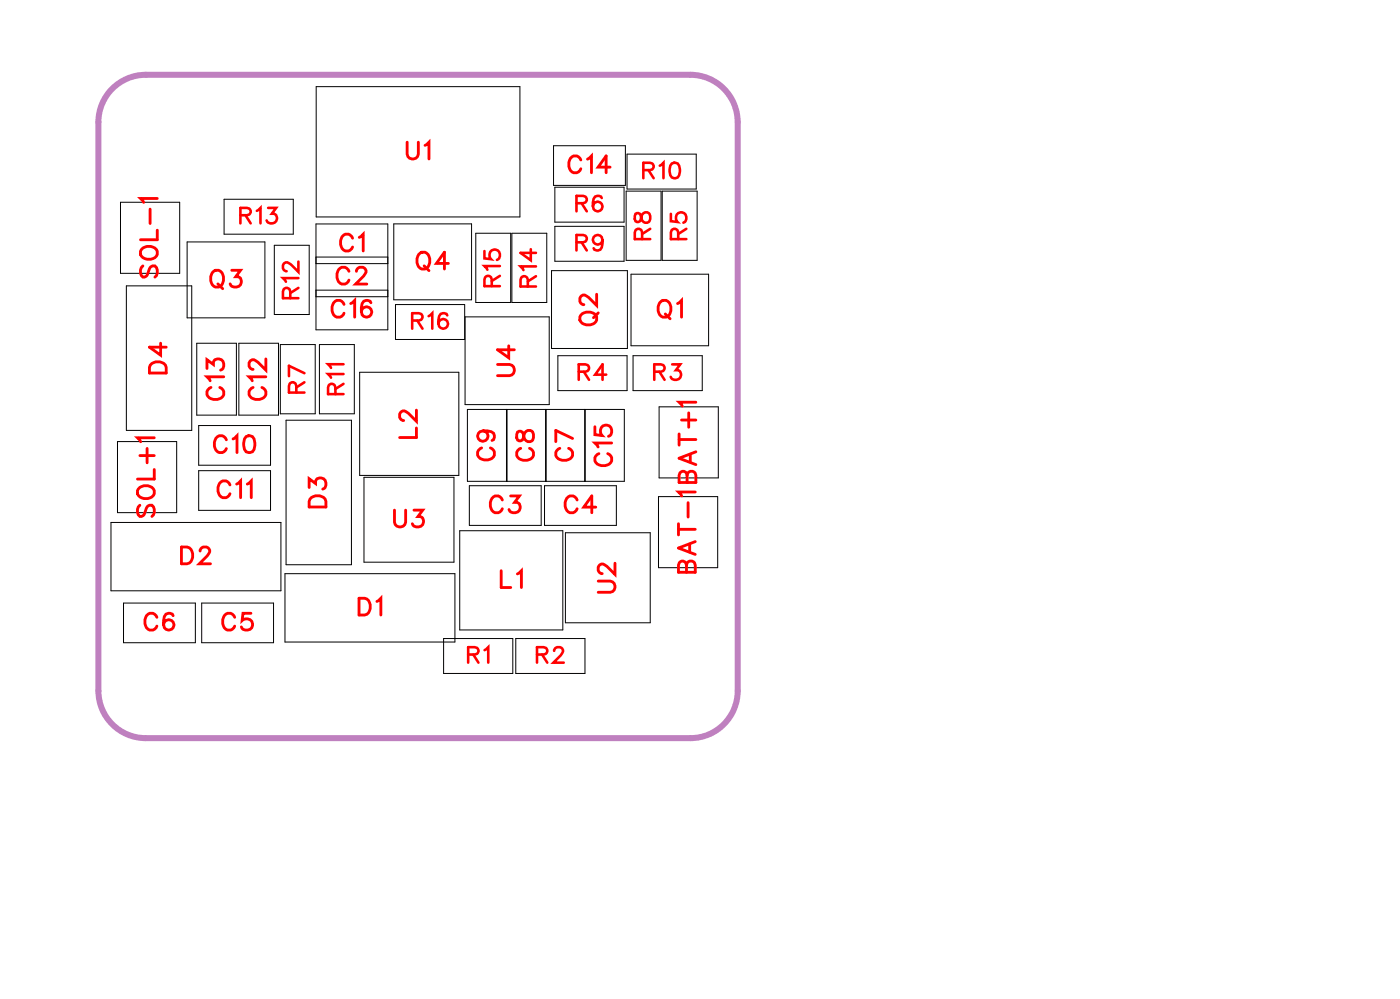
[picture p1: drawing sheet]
<svg xmlns="http://www.w3.org/2000/svg" width="59mm" height="42mm" viewBox="0 0 59 42" stroke-linecap="round" stroke-linejoin="round" font-family="sans-serif">
<path d="M31.2 5.2v24a2 2 0 0 1-2 2h-23a2 2 0 0 1-2-2v-24a2 2 0 0 1 2-2h23a2 2 0 0 1 2 2" fill="none" stroke="#bf80bf" stroke-width=".25"/>
<g fill="none" stroke="#000" stroke-width=".04">
<path d="M5 18.6h2.5v3h-2.5zM5.1 8.5h2.5v3h-2.5zM5.3 12.1h2.8v6.1h-2.8zM7.9 10.2h3.3v3.2h-3.3zM8.3 14.5h1.7v3h-1.7zM8.4 18h3v1.6h-3zM8.4 19.9h3v1.6h-3zM9.5 8.4h2.9v1.5h-2.9zM10.1 14.5h1.7v3h-1.7zM11.6 10.4h1.5v2.9h-1.5zM11.8 14.5h1.5v3h-1.5zM12.1 17.7h2.7v6.1h-2.7z"/>
<path d="M13.3 9.5h3.1v4.4h-3.1zM13.3 12.2h3.1M13.3 11.1h3.1M13.3 12.5h3.1M13.3 10.9h3.1M13.4 3.7h8.6v5.5h-8.6zM13.5 14.5h1.5v3h-1.5zM15.2 15.7h4.2v4.4h-4.2zM16.6 9.5h3.3v3.2h-3.3zM16.7 12.9h2.9v1.4h-2.9zM19.6 13.4h3.6v3.7h-3.6zM19.7 17.3h6.7v3h-6.7z"/>
<path d="M20.1 9.8h1.5v3h-1.5zM21.4 17.3v3M21.6 9.8h1.5v3h-1.5zM23 17.3v3M23.1 17.3v3M23.3 11.4h3.2v3.3h-3.2zM23.4 6.2h3v1.6h-3zM23.4 7.9h3v1.5h-3zM23.4 9.6h3v1.4h-3zM23.6 15h2.9v1.5h-2.9zM24.7 17.3v3M26.4 8.1h1.5v2.9h-1.5z"/>
<path d="M26.5 6.5h2.9v1.5h-2.9zM26.6 11.6h3.3v3h-3.3zM26.7 15h3v1.5h-3zM27.8 17.2h2.5v3h-2.5zM28 8.1h1.4v2.9h-1.4zM4.7 22.1h7.2v2.8h-7.2zM5.2 25.5h3.1v1.6h-3.1zM8.5 25.5h3.1v1.6h-3.1zM12 24.2h7.2v2.9h-7.2zM15.4 20.1h3.8v3.6h-3.8zM18.7 27h3v1.4h-3zM19.4 22.4h4.4v4.2h-4.4z"/>
<path d="M19.8 20.5h3.1v1.7h-3.1zM21.8 27h2.9v1.4h-2.9zM23 20.5h3v1.7h-3zM23.9 22.5h3.6v3.8h-3.6zM27.8 21h2.5v3h-2.5z"/>
</g>
<g fill="none" stroke="#f00" stroke-width=".12">
<path d="M5.9 19.2h.6M6 11.2l-.1 .2 .1 .3 .2-.1 .2-.4h.1l.1 .2-.1 .3M6 10.5a.35 .35 0 0 1 .4-.1 .35 .35 0 0 1 .2 .4 .33 .33 0 0 1-.5 .1 .33 .33 0 0 1-.1-.4zM6.2 18.9v.6M6.3 8.8v.6M6.4 15.3h.2h.3l.1 .4h-.7zM6.5 18.5h-.7l.1 .1M6.5 19.8v.4h-.7M6.6 8.4h-.7l.2 .1M6.6 9.7v.4h-.7M6.8 14.5v.5l-.5-.3h.7M8.7 15.6v-.4l.3 .2a.24 .24 0 0 1 .4-.2 .24 .24 0 0 1-.1 .4"/>
<path d="M8.9 16.4a.26 .26 0 0 0-.2 .3 .26 .26 0 0 0 .3 .2h.2a.26 .26 0 0 0 .3-.2 .26 .26 0 0 0-.2-.3M9 11.5v-.1a.33 .33 0 0 1 .4 .4 .33 .33 0 0 1-.4 .3l-.1-.3zM9.2 12l.2 .2M9.4 15.9h-.7l.2 .2M9.6 18.6a.26 .26 0 0 0-.3-.2 .26 .26 0 0 0-.2 .3v.1a.26 .26 0 0 0 .2 .3 .26 .26 0 0 0 .3-.2M9.8 11.4h.4l-.2 .3a.24 .24 0 0 1 .1 .4 .24 .24 0 0 1-.4-.1M9.8 18.5l.2-.1v.7M10.4 18.4h.1a.37 .37 0 0 1 .3 .3 .37 .37 0 0 1-.3 .4 .45 .45 0 0 1-.1-.7zM10.7 16.4a.26 .26 0 0 0-.2 .3 .26 .26 0 0 0 .3 .2h.2a.26 .26 0 0 0 .2-.2 .26 .26 0 0 0-.1-.3M11.2 15.9h-.7l.2 .2M11.2 15.2v.4l-.3-.3-.2-.1-.2 .1v.2l.2 .1M14.5 12.8a.26 .26 0 0 0-.3-.1 .26 .26 0 0 0-.2 .3v.1a.26 .26 0 0 0 .2 .3 .26 .26 0 0 0 .3-.2"/>
<path d="M14.7 11.5a.26 .26 0 0 0-.3-.2 .26 .26 0 0 0-.2 .3v.1a.26 .26 0 0 0 .2 .3 .26 .26 0 0 0 .3-.2M14.8 12.8l.2-.1v.7M14.9 10.1a.26 .26 0 0 0-.3-.2 .26 .26 0 0 0-.2 .3v.1a.26 .26 0 0 0 .2 .3 .26 .26 0 0 0 .3-.2M15.1 11.5l.1-.2h.1l.2 .1-.1 .3-.4 .3h.5M15.2 10l.1-.1v.7M15.7 12.8l-.1-.1a.35 .35 0 0 0-.4 .3 .35 .35 0 0 0 .3 .4 .22 .22 0 0 0 .2-.2 .22 .22 0 0 0-.2-.3 .22 .22 0 0 0-.2 .3M17.2 6v.5l.2 .2 .2-.1 .1-.6M17.6 17.3v.5l-.4-.4-.2-.1-.1 .2v.1l.1 .2M17.6 18.1v.4h-.7M17.7 10.7a.33 .33 0 0 1 .5 .3 .33 .33 0 0 1-.5 .3l-.1-.2zM17.9 11.2l.2 .2M17.9 6.1l.2-.1v.7"/>
<path d="M18.9 11.1h-.5l.4-.5v.8M20.3 18.9a.26 .26 0 0 0-.1 .3 .26 .26 0 0 0 .2 .2h.2a.26 .26 0 0 0 .3-.2 .26 .26 0 0 0-.2-.3M20.4 18.2a.22 .22 0 0 1 .2 .3 .22 .22 0 0 1-.3 .1 .22 .22 0 0 1 0-.4h.1a.34 .34 0 0 1 .5 .3l-.1 .1M21 15.4h.5l.2 .2-.1 .2-.6 .1M21.5 14.6v.5l-.5-.3h.7M21.9 18.2v.4h.1l.3-.4a.24 .24 0 0 1 .2 .2 .24 .24 0 0 1-.2 .2l-.1-.1-.1-.3zM22 18.9a.26 .26 0 0 0-.2 .3 .26 .26 0 0 0 .3 .2h.2a.26 .26 0 0 0 .2-.2 .26 .26 0 0 0-.1-.3M23.6 18.9a.26 .26 0 0 0-.1 .3 .26 .26 0 0 0 .2 .2h.2a.26 .26 0 0 0 .3-.2 .26 .26 0 0 0-.2-.3M24.2 18.5l-.7-.3v.4M24.5 6.8a.26 .26 0 0 0-.3-.2 .26 .26 0 0 0-.2 .3v.1a.26 .26 0 0 0 .2 .3 .26 .26 0 0 0 .3-.2M24.6 13.2a.35 .35 0 0 1 .4 0 .35 .35 0 0 1 .2 .4 .33 .33 0 0 1-.5 .1 .33 .33 0 0 1-.1-.5zM24.8 6.7l.2-.1v.7"/>
<path d="M25.1 18v.3l.3 .1a.25 .25 0 0 1 0-.4 .25 .25 0 0 1 .4 .1 .25 .25 0 0 1-.1 .3M25.2 12.4v.5l-.3-.3-.3-.1-.1 .1v.1l.2 .2M25.3 13.2l-.2 .2M25.3 19.1a.26 .26 0 0 0-.2 .3 .26 .26 0 0 0 .3 .3h.2a.26 .26 0 0 0 .2-.3 .26 .26 0 0 0-.1-.3M25.8 7.1h-.5l.3-.5v.7M25.8 18.7h-.7l.2 .2M27.9 12.8v-.1a.33 .33 0 0 1 .4 .3 .33 .33 0 0 1-.4 .4l-.1-.3zM28.1 13.3l.2 .2M28.6 12.8l.2-.1v.7M28.7 18.6h.7M28.7 18.3v.5M28.8 17.7h.6"/>
<path d="M29.1 17.4v.6M29.2 19.2v.3M29.4 17h-.7l.1 .1M29.4 19.1l-.7 .2 .7 .3M5.9 21.3l-.1 .2 .1 .3 .2-.1 .1-.3 .2-.1 .1 .2-.1 .3M5.9 20.6a.35 .35 0 0 1 .4-.1 .35 .35 0 0 1 .2 .4 .33 .33 0 0 1-.5 .1 .33 .33 0 0 1-.1-.4zM6.6 26.1a.26 .26 0 0 0-.3-.2 .26 .26 0 0 0-.2 .3v.1a.26 .26 0 0 0 .2 .3 .26 .26 0 0 0 .3-.2M7.3 26v-.1a.35 .35 0 0 0-.4 .3 .35 .35 0 0 0 .2 .4 .22 .22 0 0 0 .2-.2 .22 .22 0 0 0-.2-.2 .22 .22 0 0 0-.2 .2M7.7 23.1h.2a.38 .38 0 0 1 .2 .3 .38 .38 0 0 1-.2 .4h-.2zM8.5 23.3l.1-.2h.1l.2 .1-.1 .3-.4 .3h.5M9.7 20.5a.26 .26 0 0 0-.3-.2 .26 .26 0 0 0-.2 .3v.1a.26 .26 0 0 0 .2 .3 .26 .26 0 0 0 .3-.2M9.9 26.1a.26 .26 0 0 0-.3-.2 .26 .26 0 0 0-.2 .3v.1a.26 .26 0 0 0 .2 .3 .26 .26 0 0 0 .3-.2"/>
<path d="M10 20.4l.2-.1v.7M10.4 20.4l.2-.1v.7M10.6 25.9h-.3l-.1 .3a.25 .25 0 0 1 .4 0 .25 .25 0 0 1 0 .4 .25 .25 0 0 1-.4-.1M13.1 20.6v-.4l.2 .2a.24 .24 0 0 1 .4-.2 .24 .24 0 0 1-.1 .4M13.2 21l.1-.1 .4 .1 .1 .4h-.7zM15.2 25.3h.2a.38 .38 0 0 1 .2 .3 .38 .38 0 0 1-.2 .4h-.2zM15.9 25.4l.2-.1v.7M16.7 21.5v.5l.2 .2 .2-.1v-.6M17.5 21.5h.4l-.3 .3a.24 .24 0 0 1 .2 .4 .24 .24 0 0 1-.4-.1M21.2 24.1v.7h.4M21.2 21.1a.26 .26 0 0 0-.3-.2 .26 .26 0 0 0-.2 .3v.2a.26 .26 0 0 0 .2 .2 .26 .26 0 0 0 .3-.1M21.6 20.9h.3l-.2 .3a.24 .24 0 0 1 .2 .4 .24 .24 0 0 1-.4-.1"/>
<path d="M21.9 24.2l.1-.1v.7M24.4 21.1a.26 .26 0 0 0-.3-.2 .26 .26 0 0 0-.2 .3v.2a.26 .26 0 0 0 .2 .2 .26 .26 0 0 0 .3-.1M25.2 21.4h-.5l.3-.5v.7M25.3 24.5h.5l.2 .2-.1 .3h-.6M26 23.8v.4l-.4-.3-.2-.1-.1 .1v.2l.1 .1M28.7 22.3h.7M28.7 22.1v.5M29 23.9l-.1-.2h-.2v.5h.7v-.3l-.2-.2-.2 .1v.4M29 20.1l-.1-.2h-.2v.5h.7v-.3l-.1-.2-.2 .1-.1 .4M29.1 21.2v.6M29.1 23v.3M29.4 20.8h-.7l.1 .1"/>
<path d="M29.4 22.9l-.7 .2 .7 .3"/>
</g>
<g fill="none" stroke="#f00" stroke-width=".11">
<path d="M10.2 9.1h.3l.1-.3h-.4v.6M10.4 9.1l.2 .3M10.8 8.9l.2-.1v.6M11.3 8.8h.4l-.2 .2a.22 .22 0 0 1 .1 .4 .22 .22 0 0 1-.3-.1M12.3 12.6l-.1-.4h-.2l-.1 .4h.7M12.5 16.6v-.4h-.2l-.1 .4h.7M12.6 11.7h-.7l.2 .2M12.6 11v.5l-.5-.4-.2 .2 .2 .1M12.6 12.2l-.3 .2M12.9 16.1l-.4 .3M12.9 15.8l-.7-.4v.5M14.2 16.6l-.1-.3-.2-.1v.4h.6"/>
<path d="M14.5 15.8h-.6l.1 .1M14.5 15.4h-.6l.1 .1M14.5 16.2l-.3 .2M17.4 13.5h.4v-.2l-.4-.1v.7M17.6 13.5l.2 .4M18.1 13.3l.2-.1v.7M18.9 13.3a.32 .32 0 0 0-.4 .2 .32 .32 0 0 0 .2 .4 .2 .2 0 0 0 .2-.2 .2 .2 0 0 0-.2-.2 .2 .2 0 0 0-.2 .2M20.5 10.6v.3h.2a.23 .23 0 0 1 0-.3 .23 .23 0 0 1 .4 0 .23 .23 0 0 1-.1 .4M20.8 12.1l-.1-.4h-.2v.4h.6M21.1 11.2h-.6l.1 .2M21.1 11.6l-.3 .3M22.3 12.1v-.4h-.3v.4h.6"/>
<path d="M22.4 10.5v.5l-.4-.3h.6M22.6 11.2h-.6l.1 .2M22.6 11.7l-.3 .2M24.3 8.6l.4-.1 .1-.2h-.5v.6M24.3 10.2h.4l.1-.2-.5-.1v.7M24.4 15.7h.4v-.3h-.4v.6M24.6 8.6l.2 .3M24.6 10.2l.2 .4M24.7 15.7l.2 .3M25.4 8.4v-.1a.32 .32 0 0 0-.4 .2 .32 .32 0 0 0 .2 .4 .2 .2 0 0 0 .2-.2 .2 .2 0 0 0-.1-.2 .2 .2 0 0 0-.3 .2M25.4 10.1a.2 .2 0 0 1-.2 .2 .2 .2 0 0 1-.1-.3 .2 .2 0 0 1 .3 0v.1a.31 .31 0 0 1-.2 .5l-.1-.1M25.6 15.8h-.5l.3-.4v.6"/>
<path d="M26.8 9v.3l.2 .1 .2-.4a.22 .22 0 0 1 .3 .2 .22 .22 0 0 1-.3 .2l-.2-.4zM27.1 10.1v-.4h-.2l-.1 .4h.7M27.2 7.2h.3l.1-.3h-.4v.6M27.4 7.2l.2 .3M27.5 9.7l-.4 .2M27.6 15.7h.4v-.3h-.4v.6M27.8 15.7l.3 .3M27.9 7l.1-.1v.6M28.3 9v.3l.3 .1a.23 .23 0 0 1 0-.4 .23 .23 0 0 1 .4 .1 .23 .23 0 0 1-.1 .3M28.4 6.9a.32 .32 0 0 1 .4 .2 .32 .32 0 0 1-.3 .4l-.2-.1v-.2zM28.4 15.4h.3l-.2 .2a.22 .22 0 0 1 .2 .4 .22 .22 0 0 1-.4-.1M28.6 10.1v-.4h-.2l-.1 .4h.7"/>
<path d="M29 9.7l-.4 .2M19.8 27.6h.3l.1-.2-.4-.1v.7M20 27.6l.2 .4M20.5 27.4l.1-.1v.7M22.7 27.6h.4v-.2l-.4-.1v.7M22.9 27.6l.2 .4M23.4 27.5l.1-.2 .3 .1-.4 .6h.4"/>
</g>
<g font-size="1.2" fill="#fff">
<text x="6.9" y="11.8" transform="rotate(-90 6.9 11.8)">SOL-1</text>
<text x="14.3" y="10.9">C1</text>
<text x="17.1" y="7">U1</text>
<text x="17.6" y="11.7">Q4</text>
<text x="24" y="7.6">C14</text>
<text x="7.3" y="15.8" transform="rotate(-90 7.3 15.8)">D4</text>
<text x="8.8" y="12.4">Q3</text>
<text x="9.7" y="16.9" transform="rotate(-90 9.7 16.9)">C13</text>
<text x="11.5" y="16.9" transform="rotate(-90 11.5 16.9)">C12</text>
<text x="14" y="13.7">C16</text>
<text x="14.2" y="12.3">C2</text>
<text x="22" y="15.9" transform="rotate(-90 22 15.9)">U4</text>
<text x="25.5" y="13.8" transform="rotate(-90 25.5 13.8)">Q2</text>
<text x="27.7" y="13.7">Q1</text>
<text x="6.8" y="21.9" transform="rotate(-90 6.8 21.9)">SOL+1</text>
<text x="9" y="19.4">C10</text>
<text x="9.1" y="21.3">C11</text>
<text x="14.1" y="21.5" transform="rotate(-90 14.1 21.5)">D3</text>
<text x="16.6" y="22.5">U3</text>
<text x="17.9" y="18.5" transform="rotate(-90 17.9 18.5)">L2</text>
<text x="20.6" y="21.9">C3</text>
<text x="21.2" y="19.5" transform="rotate(-90 21.2 19.5)">C9</text>
<text x="22.8" y="19.5" transform="rotate(-90 22.8 19.5)">C8</text>
<text x="23.8" y="21.9">C4</text>
<text x="24.5" y="19.5" transform="rotate(-90 24.5 19.5)">C7</text>
<text x="26.1" y="19.7" transform="rotate(-90 26.1 19.7)">C15</text>
<text x="29.7" y="20.4" transform="rotate(-90 29.7 20.4)">BAT+1</text>
<text x="6.1" y="26.9">C6</text>
<text x="7.6" y="24.1">D2</text>
<text x="9.3" y="26.9">C5</text>
<text x="15.1" y="26.3">D1</text>
<text x="21.1" y="25.1">L1</text>
<text x="26.3" y="25.1" transform="rotate(-90 26.3 25.1)">U2</text>
<text x="29.7" y="24.2" transform="rotate(-90 29.7 24.2)">BAT-1</text>
</g>
<g font-size="1.1" fill="#fff">
<text x="10.1" y="9.7">R13</text>
<text x="24.3" y="9.2">R6</text>
<text x="24.3" y="10.8">R9</text>
<text x="27.1" y="7.8">R10</text>
<text x="27.7" y="10.1" transform="rotate(-90 27.7 10.1)">R8</text>
<text x="29.3" y="10.1" transform="rotate(-90 29.3 10.1)">R5</text>
<text x="12.9" y="12.6" transform="rotate(-90 12.9 12.6)">R12</text>
<text x="13.1" y="16.6" transform="rotate(-90 13.1 16.6)">R7</text>
<text x="14.8" y="16.7" transform="rotate(-90 14.8 16.7)">R11</text>
<text x="17.4" y="14.1">R16</text>
<text x="21.4" y="12.1" transform="rotate(-90 21.4 12.1)">R15</text>
<text x="22.9" y="12.1" transform="rotate(-90 22.9 12.1)">R14</text>
<text x="24.4" y="16.3">R4</text>
<text x="27.6" y="16.3">R3</text>
<text x="19.7" y="28.2">R1</text>
<text x="22.6" y="28.2">R2</text>
</g>
</svg>
